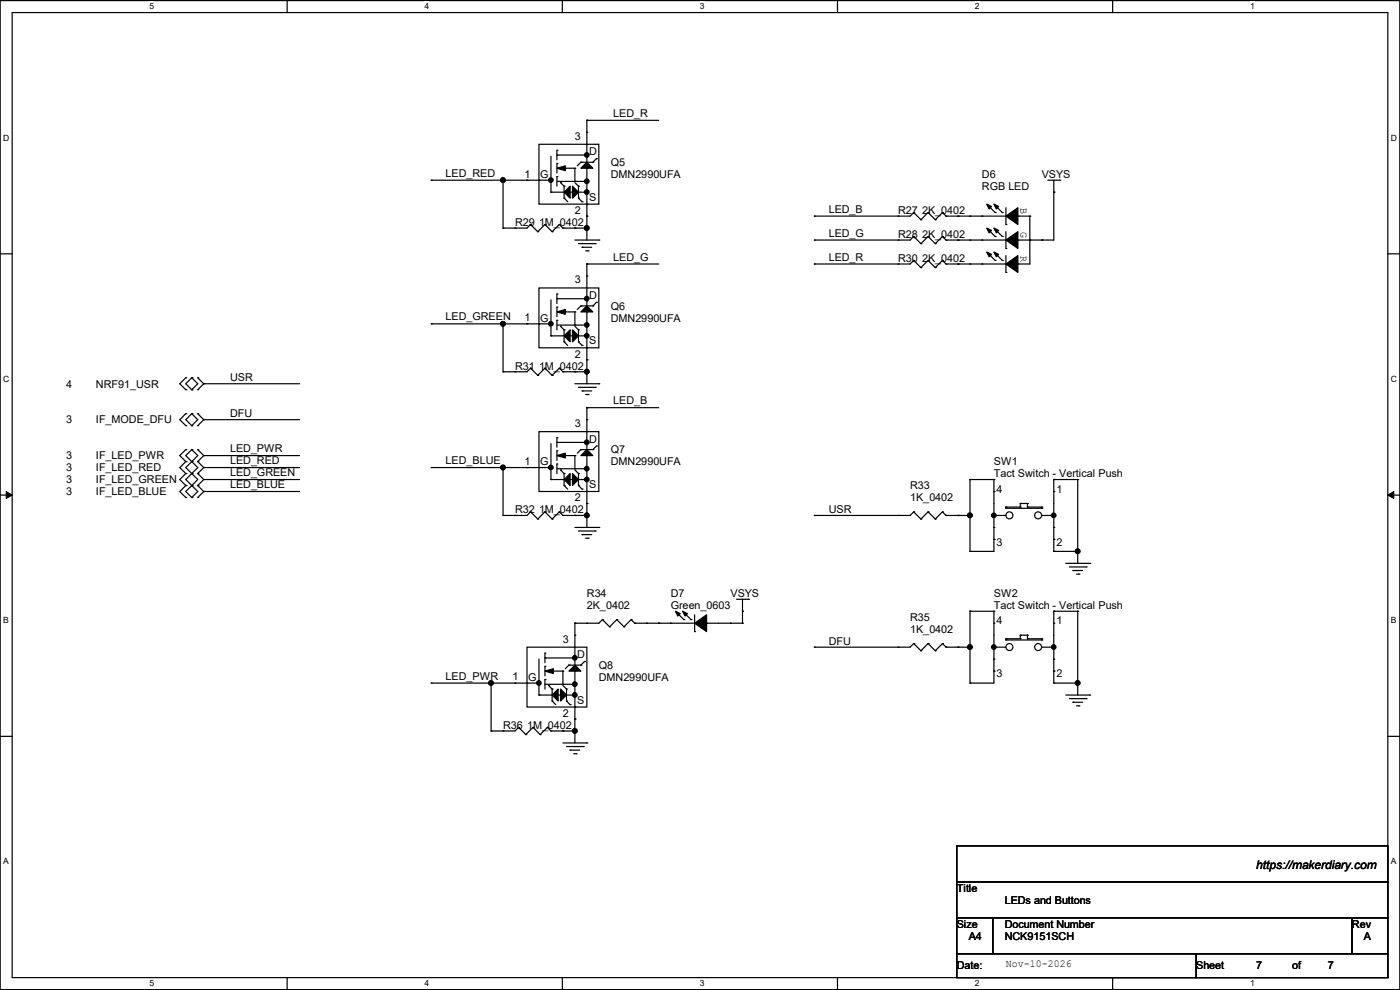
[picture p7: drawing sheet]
<svg xmlns="http://www.w3.org/2000/svg" width="297mm" height="210mm" viewBox="0 0 297 210" stroke-linecap="round" stroke-linejoin="round" font-family="sans-serif">
<path d="M0 .1h297v209.8h-297zM2.6 2.7h291.8v204.7h-291.8z" fill="none" stroke="#000" stroke-width=".25"/>
<g fill="#fff">
<path d="M31.7 .4h1v2h-1z"/>
<path d="M31.7 207.6h1v2h-1z"/>
</g>
<path d="M60.9 .1v2.6M60.9 207.4v2.5" fill="none" stroke="#000" stroke-width=".25"/>
<g fill="#fff">
<path d="M90.1 .4h1v2h-1z"/>
<path d="M90.1 207.6h1v2h-1z"/>
</g>
<path d="M119.3 .1v2.6M119.3 207.4v2.5" fill="none" stroke="#000" stroke-width=".25"/>
<g fill="#fff">
<path d="M148.5 .4h.9v2h-.9z"/>
<path d="M148.5 207.6h.9v2h-.9z"/>
</g>
<path d="M177.7 .1v2.6M177.7 207.4v2.5" fill="none" stroke="#000" stroke-width=".25"/>
<g fill="#fff">
<path d="M206.8 .4h1v2h-1z"/>
<path d="M206.8 207.6h1v2h-1z"/>
</g>
<path d="M236.1 .1v2.6M236.1 207.4v2.5" fill="none" stroke="#000" stroke-width=".25"/>
<g fill="#fff">
<path d="M265.2 .4h1v2h-1z"/>
<path d="M265.2 207.6h1v2h-1z"/>
<path d="M.7 28.2h1.2v2h-1.2z"/>
<path d="M295.1 28.2h1.2v2h-1.2z"/>
<path d="M.7 79.4h1.2v2h-1.2z"/>
<path d="M295.1 79.4h1.2v2h-1.2z"/>
</g>
<path d="M0 53.8h2.6M294.4 53.8h2.6" fill="none" stroke="#000" stroke-width=".25"/>
<g fill="#fff">
<path d="M.7 130.6h1.2v2h-1.2z"/>
<path d="M295.1 130.6h1.1v2h-1.1z"/>
</g>
<path d="M0 105h2.6M294.4 105h2.6" fill="none" stroke="#000" stroke-width=".25"/>
<path d="M1.3 104.3l1.3 .7-1.3 .7zM294.4 105l1.3-.7v1.4z" fill="#000" stroke="#000" stroke-width=".21"/>
<g fill="#fff">
<path d="M.7 181.8h1.2v2h-1.2z"/>
<path d="M295.1 181.8h1.1v2h-1.1z"/>
</g>
<g fill="none" stroke="#000" stroke-width=".25">
<path d="M91.5 38.2h.1M91.5 38.2h25.4M106.7 38.2h.1M106.7 38.2v10.2M111.8 38.2h.1M114.3 30.6h12.7v12.7h-12.7zM114.3 38.2h.1M116.9 38.2h.1M116.9 33.1v7.7M118.2 37.5h.1M118.2 34.7h.1M118.2 31.9h.1"/>
<path d="M118.2 32.9h.1M118.2 31.9v2M118.2 34.7v2M118.2 37.5v2M118.2 38.5h6.3M118.2 32.9h6.3M118.9 38.7h.1M118.9 38.7l.8 .8M119.4 35.7h2.6M119.7 39.5h.1M119.7 39.5v2.5M122 35.7h.1"/>
<path d="M122 38.5h.1M122 35.7v2.8M122 38.7l.7 .8M122.7 39.5h.1M122.7 39.5v2.5M123.2 34.4h.1M123.2 34.4h2.6M123.2 34.4l-.7 .8M124.5 38.5h.1M124.5 35.7h.1M124.5 32.9h.1M124.5 28.1h.1"/>
<path d="M124.5 25.5h.1M124.5 25.5v8.9M124.5 35.7v15.2M124.5 25.5h15.2M125.8 34.4h.1M126.5 33.7h.1M126.5 33.7l-.7 .7M222.3 38.2h2.5M223.6 38.2v12.7h-7.7M224.8 38.2h.1M106.7 48.4h.1M109.3 48.4h.1"/>
<path d="M112.6 47.6h.1M112.6 47.6l-.8 .8h-5.1M112.6 47.6l1.5 1.5M114.1 49.1h.1M115.6 47.6h.1M115.6 47.6l-1.5 1.5M115.6 47.6l1.5 1.5M116.9 40.8h.1M116.9 40.8h2.8M117.1 49.1h.1M118.7 47.6h.1M118.7 47.6l-1.6 1.5"/>
<path d="M118.7 47.6l.7 .8M119.4 48.4h.1M119.4 48.4h5.1M119.7 40.8h.1M119.7 42h.1M119.7 42l.7 .8M120.9 40.8h1.3M122 48.4h.1M122 50.9h5M122.2 40.8h.1M122.7 42h.1M122.7 51.7h3.6"/>
<path d="M122.7 40.8h1.8M122.7 42l.8 .8M123.5 52.5h.1M123.5 42.8h.1M123.5 52.5h2M124.2 53.2h.6M124.5 40.8h.1M124.5 43.3h.1M124.5 45.8h.1M124.5 58.5h.1M124.5 48.4h.1M124.5 56h.1"/>
<path d="M124.5 56v8.9M124.5 56h15.2M124.8 53.2h.1M126.3 51.7h.1M127 50.9h.1M172.8 45.8h.1M172.8 50.9h.1M172.8 56h.1M190.5 45.8h.1M190.5 50.9h.1M190.5 56h.1M193.8 45.1h.1"/>
<path d="M193.8 50.2h.1M193.8 55.2h.1M193.8 50.2l-.7 .7h-20.3M193.8 45.1l-.7 .7h-20.3M193.8 45.1l1.6 1.5M193.8 55.2l-.7 .8h-20.3M193.8 50.2l1.6 1.5M193.8 55.2l1.6 1.6M195.4 46.6h.1M195.4 51.7h.1M195.4 56.8h.1M196.9 45.1h.1"/>
<path d="M196.9 50.2h.1M196.9 55.2h.1M196.9 45.1l-1.5 1.5M196.9 45.1l1.5 1.5M196.9 50.2l-1.5 1.5M196.9 50.2l1.5 1.5M196.9 55.2l-1.5 1.6M196.9 55.2l1.5 1.6M198.4 46.6h.1M198.4 51.7h.1M198.4 56.8h.1M199.9 45.1h.1"/>
<path d="M199.9 50.2h.1M199.9 55.2h.1M199.9 45.1l-1.5 1.5M199.9 45.1l.8 .7M199.9 50.2l-1.5 1.5M199.9 50.2l.8 .7M199.9 55.2l-1.5 1.6M199.9 55.2l.8 .8M200.7 45.8h.1M200.7 50.9h.1M200.7 56h.1M200.7 50.9h12.7"/>
<path d="M200.7 45.8h12.7M200.7 56h12.7M203.2 45.8h.1M203.2 50.9h.1M203.2 56h.1M205.8 56h.1M205.8 50.9h.1M205.8 45.8h.1M208.3 56h.1M208.3 50.9h.1M208.3 45.8h.1M209.6 53.7l1.5 1.5"/>
<path d="M209.6 48.6l1.5 1.6M209.6 43.6l1.5 1.5M211.1 55.2h.1M211.1 50.2h.1M211.1 45.1h.1M211.1 53.7l1.5 1.5M211.1 48.6l1.5 1.6M211.1 43.6l1.5 1.5M212.6 55.2h.1M212.6 50.2h.1M212.6 45.1h.1M213.4 57.8h.1"/>
<path d="M213.4 52.7h.1M213.4 47.6h.1M213.4 44.1v3.5M213.4 49.1v3.6M213.4 54.2v3.6M215.9 56h.1M215.9 50.9h.1M215.9 45.8h.1M215.9 45.8h2.6M218.5 50.9h.1M218.5 45.8h.1M218.5 45.8v10.2h-2.6"/>
<path d="M221 50.9h.1M223.6 40.8h.1M91.5 68.7h.1M91.5 68.7h25.4M106.7 78.9h.1M106.7 68.7h.1M106.7 68.7v10.2M109.3 78.9h.1M111.8 68.7h.1M112.6 78.1h.1M112.6 78.1l-.8 .8h-5.1M112.6 78.1l1.5 1.5"/>
<path d="M114.1 79.6h.1M114.3 61.1h12.7v12.7h-12.7zM114.3 68.7h.1M115.6 78.1h.1M115.6 78.1l-1.5 1.5M115.6 78.1l1.5 1.5M116.9 68.7h.1M116.9 71.2h.1M116.9 63.6v7.6M116.9 71.2h2.8M117.1 79.6h.1M118.2 67.9h.1"/>
<path d="M118.2 65.2h.1M118.2 62.4h.1M118.2 63.4h.1M118.2 62.4v2M118.2 65.2v2M118.2 67.9v2.1M118.2 69h6.3M118.2 63.4h6.3M118.7 78.1h.1M118.7 78.1l-1.6 1.5M118.7 78.1l.7 .8M118.9 69.2h.1"/>
<path d="M118.9 69.2l.8 .8M119.4 78.9h.1M119.4 66.2h2.6M119.4 78.9h5.1M119.7 71.2h.1M119.7 70h.1M119.7 72.5h.1M119.7 70v2.5M119.7 72.5l.7 .8M120.9 71.2h1.3M122 66.2h.1M122 69h.1"/>
<path d="M122 78.9h.1M122 66.2v2.8M122 69.2l.7 .8M122.2 71.2h.1M122.7 70h.1M122.7 72.5h.1M122.7 70v2.5M122.7 71.2h1.8M122.7 72.5l.8 .8M123.2 64.9h.1M123.2 64.9h2.6M123.2 64.9l-.7 .8"/>
<path d="M123.5 73.3h.1M124.5 69h.1M124.5 66.2h.1M124.5 63.4h.1M124.5 71.2h.1M124.5 73.8h.1M124.5 76.3h.1M124.5 78.9h.1M124.5 66.2v15.2M125.8 64.9h.1M126.5 64.1h.1M126.5 64.1l-.7 .8"/>
<path d="M39.4 80.1h.1M39.4 82.7h.1M39.4 87.8h.1M39.4 90.3h.1M39.4 95.4h.1M39.4 97.9h.1M39.4 80.1l-1.3 1.3 1.3 1.3M39.4 87.8l-1.3 1.2 1.3 1.3M39.4 95.4l-1.3 1.2 1.3 1.3M39.4 97.9l-1.3 1.3 1.3 1.3M40.7 82.7h.1M40.7 80.1h.1"/>
<path d="M40.7 90.3h.1M40.7 87.8h.1M40.7 97.9h.1M40.7 95.4h.1M40.7 80.1l-1.3 1.3 1.3 1.3M40.7 80.1l1.3 1.3-1.3 1.3M40.7 87.8l-1.3 1.2 1.3 1.3M40.7 87.8l1.3 1.2-1.3 1.3M40.7 95.4l-1.3 1.2 2.6 2.6-2.6 2.5 2.6 2.6-1.3 1.2M40.7 95.4l1.3 1.2-2.6 2.6 2.6 2.5-2.6 2.6 1.3 1.2M42 80.1h.1M42 82.7h.1"/>
<path d="M42 87.8h.1M42 90.3h.1M42 95.4h.1M42 97.9h.1M42 80.1l1.2 1.3M42 87.8l1.2 1.2M42 95.4l1.2 1.2M42 97.9l1.2 1.3M43.2 81.4h.1M43.2 89h.1M43.2 96.6h.1M43.2 99.2h.1"/>
<path d="M43.2 81.4h20.3M43.2 81.4l-1.2 1.3M43.2 89l-1.2 1.3M43.2 96.6l-1.2 1.3M43.2 99.2l-1.2 1.3M43.2 99.2h20.3M43.2 96.6h20.3M43.2 89h20.3M91.5 99.2h.1M91.5 99.2h25.4M106.7 99.2h.1M106.7 99.2v10.1"/>
<path d="M111.8 99.2h.1M114.3 91.6h12.7v12.7h-12.7zM114.3 99.2h.1M116.9 99.2h.1M116.9 94.1v7.6M118.2 98.4h.1M118.2 95.6h.1M118.2 92.8h.1M118.2 93.9h.1M118.2 92.8v2.1M118.2 95.6v2.1M118.2 98.4v2.1"/>
<path d="M118.2 99.4h6.3M118.2 93.9h6.3M118.9 99.7h.1M118.9 99.7l.8 .8M119.4 96.6h2.6M122 96.6h.1M122 99.4h.1M122 81.4h5M122 96.6v2.8M122 99.7l.7 .8M122.7 82.2h3.6M123.2 95.4h.1"/>
<path d="M123.2 95.4h2.6M123.2 95.4l-.7 .7M123.5 82.9h.1M123.5 82.9h2M124.2 83.7h.6M124.5 99.4h.1M124.5 96.6h.1M124.5 93.9h.1M124.5 89h.1M124.5 86.5h.1M124.5 86.5v8.9M124.5 96.6v15.3"/>
<path d="M124.5 86.5h15.2M124.8 83.7h.1M125.8 95.4h.1M126.3 82.2h.1M126.5 94.6h.1M126.5 94.6l-.7 .8M127 81.4h.1M39.4 100.5h.1M39.4 103h.1M39.4 105.5h.1M39.4 100.5l-1.3 1.2 1.3 1.3M39.4 103l-1.3 1.3 1.3 1.2"/>
<path d="M40.7 100.5h.1M40.7 103h.1M40.7 105.5h.1M42 100.5h.1M42 103h.1M42 105.5h.1M42 100.5l1.2 1.2M42 103l1.2 1.3M43.2 101.7h.1M43.2 104.3h.1M43.2 101.7l-1.2 1.3M43.2 104.3l-1.2 1.2"/>
<path d="M43.2 101.7h20.3M43.2 104.3h20.3M106.7 109.3h.1M109.3 109.3h.1M112.6 108.6h.1M112.6 108.6l-.8 .7h-5.1M112.6 108.6l1.5 1.5M114.1 110.1h.1M115.6 108.6h.1M115.6 108.6l-1.5 1.5M115.6 108.6l1.5 1.5M116.9 101.7h.1"/>
<path d="M116.9 101.7h2.8M117.1 110.1h.1M118.7 108.6h.1M118.7 108.6l-1.6 1.5M118.7 108.6l.7 .7M119.4 109.3h.1M119.4 109.3h5.1M119.7 101.7h.1M119.7 100.5h.1M119.7 103h.1M119.7 100.5v2.5M119.7 103l.7 .8"/>
<path d="M120.9 101.7h1.3M122 109.3h.1M122 111.9h5M122.2 101.7h.1M122.7 100.5h.1M122.7 103h.1M122.7 112.6h3.6M122.7 100.5v2.5M122.7 101.7h1.8M122.7 103l.8 .8M123.5 113.4h.1M123.5 103.8h.1"/>
<path d="M123.5 113.4h2M124.2 114.2h.6M124.5 101.7h.1M124.5 104.3h.1M124.5 106.8h.1M124.5 109.3h.1M124.8 114.2h.1M126.3 112.6h.1M127 111.9h.1M172.8 109.3h.1M190.5 109.3h.1M193.8 108.6h.1"/>
<path d="M193.8 108.6l-.7 .7h-20.3M193.8 108.6l1.6 1.5M195.4 110.1h.1M196.9 108.6h.1M196.9 108.6l-1.5 1.5M196.9 108.6l1.5 1.5M198.4 110.1h.1M199.9 108.6h.1M199.9 108.6l-1.5 1.5M199.9 108.6l.8 .7M200.7 109.3h.1M200.7 109.3h5.1"/>
<path d="M203.2 109.3h.1M205.8 101.7h.1M205.8 117h.1M205.8 109.3h.1M205.8 101.7h5.1M205.8 101.7v15.3M210.9 109.3h.1M210.9 111.9h.1M210.9 104.3h.1M210.9 114.4h.1M210.9 101.7h.1M210.9 109.3h2.5"/>
<path d="M210.9 101.7v15.3h-5.1M213.4 107.8h.1M213.4 107.6h.1M213.4 107.6v.2M213.4 107.8h7.6M213.4 107.6h3.1M216.5 107.6h.1M216.5 106.8h.1M216.5 106.8v.8M216.5 106.8h1.5M218 106.8h.1M218 107.6h.1"/>
<path d="M218 106.8v.8M218 107.6h3M221 107.6h.1M221 107.8h.1M221 109.3h2.6M221 107.6v.2M223.6 109.3h.1M223.6 111.9h.1M223.6 104.3h.1M223.6 114.4h.1M223.6 101.7h.1M223.6 117h.1"/>
<path d="M223.6 101.7v15.3M223.6 101.7h5M223.6 117h5M226.1 119.5h5.1M228.6 101.7h.1M228.6 117h.1M228.6 101.7v17.8M231.2 119.5h.1M111.8 137.3h12.7v12.7h-12.7zM114.3 139.8v7.6M115.6 138.6h.1M115.6 139.6h.1"/>
<path d="M115.6 138.6v2M115.6 139.6h6.4M122 139.6h.1M122 134.7h.1M122 132.2h.1M122 132.2v8.9M124.5 132.2h.1M127.8 131.4h.1M127.8 131.4l-.8 .8h-5M127.8 131.4l1.5 1.6M129.3 133h.1M130.9 131.4h.1"/>
<path d="M130.9 131.4l-1.6 1.6M130.9 131.4l1.5 1.6M132.4 133h.1M133.9 131.4h.1M133.9 131.4l-1.5 1.6M133.9 131.4l.8 .8M134.7 132.2h.1M134.7 132.2h12.7M137.2 132.2h.1M139.7 132.2h.1M142.3 132.2h.1M143.6 129.9l1.5 1.5"/>
<path d="M145.1 131.4h.1M145.1 129.9l1.5 1.5M146.6 131.4h.1M147.4 134h.1M147.4 130.4v3.6M149.9 132.2h.1M149.9 132.2h7.6M155 132.2h.1M156.3 127.1h2.5M157.5 129.7h.1M157.5 132.2h.1M157.5 127.1v5.1"/>
<path d="M158.8 127.1h.1M172.8 137.3h.1M190.5 137.3h.1M193.8 136.5h.1M193.8 136.5l-.7 .8h-20.3M193.8 136.5l1.6 1.5M195.4 138h.1M196.9 136.5h.1M196.9 136.5l-1.5 1.5M196.9 136.5l1.5 1.5M198.4 138h.1M199.9 136.5h.1"/>
<path d="M199.9 136.5l-1.5 1.5M199.9 136.5l.8 .8M200.7 137.3h.1M200.7 137.3h5.1M203.2 137.3h.1M205.8 129.7h.1M205.8 137.3h.1M205.8 129.7v15.2M205.8 129.7h5.1M210.9 137.3h.1M210.9 139.8h.1M210.9 132.2h.1"/>
<path d="M210.9 129.7h.1M210.9 137.3h2.5M210.9 129.7v15.2h-5.1M213.4 135.8h.1M213.4 135.5h.1M213.4 135.5v.3M213.4 135.8h7.6M213.4 135.5h3.1M216.5 135.5h.1M216.5 134.7h.1M216.5 134.7v.8M216.5 134.7h1.5"/>
<path d="M218 134.7h.1M218 135.5h.1M218 135.5h3M218 134.7v.8M221 135.5h.1M221 135.8h.1M221 137.3h2.6M221 135.5v.3M223.6 137.3h.1M223.6 139.8h.1M223.6 132.2h.1M223.6 129.7h.1"/>
<path d="M223.6 129.7v15.2M223.6 129.7h5M226.9 120.3h3.5M227.6 121h.1M227.6 121h2.1M228.4 121.8h.5M228.6 129.7h.1M228.6 129.7v17.7M228.9 121.8h.1M230.4 120.3h.1M0 156.2h2.6M91.5 144.9h.1"/>
<path d="M91.5 144.9h22.8M104.2 155.1h.1M104.2 144.9h.1M104.2 144.9v10.2M106.7 155.1h.1M109.3 144.9h.1M110 154.3h.1M110 154.3l-.7 .8h-5.1M110 154.3l1.5 1.5M111.5 155.8h.1M111.8 144.9h.1M113.1 154.3h.1"/>
<path d="M113.1 154.3l-1.6 1.5M113.1 154.3l1.5 1.5M114.3 144.9h.1M114.3 147.4h.1M114.3 147.4h2.8M114.6 155.8h.1M115.6 144.1h.1M115.6 141.4h.1M115.6 141.4v2M115.6 144.1v2.1M115.6 145.2h6.4M116.1 154.3h.1"/>
<path d="M116.1 154.3l-1.5 1.5M116.1 154.3l.8 .8M116.4 145.4h.1M116.4 145.4l.7 .8M116.9 155.1h.1M116.9 142.4h2.5M116.9 155.1h5.1M117.1 147.4h.1M117.1 146.2h.1M117.1 148.7h.1M117.1 146.2v2.5M117.1 148.7l.8 .8"/>
<path d="M118.4 147.4h1.3M119.4 142.4h.1M119.4 145.2h.1M119.4 155.1h.1M119.4 157.6h5.1M119.4 142.4v2.8M119.4 145.4l.8 .8M119.7 147.4h.1M120.2 146.2h.1M120.2 148.7h.1M120.2 147.4h1.8M120.2 158.4h3.5"/>
<path d="M120.2 148.7l.7 .8M120.2 146.2v2.5M120.7 141.1h.1M120.7 141.1h2.5M120.7 141.1l-.8 .8M120.9 159.1h.1M120.9 149.5h.1M120.9 159.1h2.1M121.7 159.9h.5M122 145.2h.1M122 142.4h.1M122 147.4h.1"/>
<path d="M122 150h.1M122 152.5h.1M122 155.1h.1M122 142.4v15.2M122.2 159.9h.1M123.2 141.1h.1M123.7 158.4h.1M124 140.3h.1M124 140.3l-.8 .8M124.5 157.6h.1M205.8 144.9h.1M210.9 142.4h.1"/>
<path d="M223.6 142.4h.1M223.6 144.9h.1M223.6 144.9h5M226.1 147.4h5.1M226.9 148.2h3.5M227.6 149h.1M227.6 149h2.1M228.4 149.7h.5M228.6 144.9h.1M228.9 149.7h.1M230.4 148.2h.1M231.2 147.4h.1"/>
<path d="M294.4 156.2h2.6M203 179.5h91.4v7.6h-91.4zM203 187.1h91.4v7.6h-91.4zM203 194.7h7.6v7.6h-7.6zM210.6 194.7h76.2v7.6h-76.2zM286.8 194.7h7.6v7.6h-7.6zM203 202.3h50.8v5.1h-50.8zM253.8 202.3h40.6v5.1h-40.6z"/>
<circle cx="214.1" cy="109.3" r=".74"/>
<circle cx="220.2" cy="109.3" r=".74"/>
<circle cx="214.1" cy="137.3" r=".74"/>
<circle cx="220.2" cy="137.3" r=".74"/>
</g>
<g fill="#000" stroke="#000" stroke-width=".25">
<path d="M118.2 35.7l1.7-.5v1zM121.5 39.5l1.2 1.3-1.2 1.2zM124.5 34.4l1.3 1.3h-2.6zM120.9 39.5v2.5l-1.2-1.2zM118.2 66.2l1.7-.5v1zM119.7 71.2l1.2-1.2v2.5zM121.5 70l1.2 1.2-1.2 1.3zM124.5 64.9l1.3 1.3h-2.6zM118.2 96.6l1.7-.5v1.1zM124.5 95.4l1.3 1.2h-2.6zM120.9 100.5v2.5l-1.2-1.3zM121.5 100.5l1.2 1.2-1.2 1.3z"/>
<path d="M115.6 142.4l1.8-.5v1zM118.4 146.2v2.5l-1.3-1.3zM118.9 146.2l1.3 1.2-1.3 1.3zM122 141.1l1.2 1.3h-2.5z"/>
<path d="M209.3 53.5l1.1 .5-.6 .5z" fill-rule="evenodd"/>
<path d="M209.3 48.4l1.1 .5-.6 .5z" fill-rule="evenodd"/>
<path d="M209.3 43.3l1.1 .5-.6 .5z" fill-rule="evenodd"/>
<path d="M210.9 53.5l1 .5-.5 .5z" fill-rule="evenodd"/>
<path d="M210.9 48.4l1 .5-.5 .5z" fill-rule="evenodd"/>
<path d="M210.9 43.3l1 .5-.5 .5z" fill-rule="evenodd"/>
<path d="M213.4 56l2.5-1.8v3.6z" fill-rule="evenodd"/>
<path d="M213.4 50.9l2.5-1.8v3.6z" fill-rule="evenodd"/>
<path d="M213.4 45.8l2.5-1.7v3.5z" fill-rule="evenodd"/>
<path d="M143.3 129.7l1 .5-.5 .5z" fill-rule="evenodd"/>
<path d="M144.8 129.7l1 .5-.5 .5z" fill-rule="evenodd"/>
<path d="M147.4 132.2l2.5-1.8v3.6z" fill-rule="evenodd"/>
<circle cx="106.7" cy="38.2" r=".49"/>
<circle cx="116.9" cy="38.2" r=".49"/>
<circle cx="124.5" cy="32.9" r=".49"/>
<circle cx="124.5" cy="38.5" r=".49"/>
<circle cx="124.5" cy="48.4" r=".49"/>
<circle cx="124.5" cy="40.7" r=".49"/>
<circle cx="106.7" cy="68.7" r=".49"/>
<circle cx="116.9" cy="68.7" r=".49"/>
<circle cx="124.5" cy="63.4" r=".49"/>
<circle cx="124.5" cy="71.2" r=".49"/>
<circle cx="124.5" cy="68.9" r=".49"/>
<circle cx="124.5" cy="78.8" r=".49"/>
<circle cx="106.7" cy="99.2" r=".49"/>
<circle cx="116.9" cy="99.2" r=".49"/>
<circle cx="124.5" cy="93.8" r=".49"/>
<circle cx="124.5" cy="99.4" r=".49"/>
<circle cx="124.5" cy="101.7" r=".49"/>
<circle cx="124.5" cy="109.3" r=".49"/>
<circle cx="205.8" cy="109.3" r=".49"/>
<circle cx="210.8" cy="109.3" r=".49"/>
<circle cx="223.5" cy="109.3" r=".49"/>
<circle cx="228.6" cy="116.9" r=".49"/>
<circle cx="121.9" cy="139.6" r=".49"/>
<circle cx="205.8" cy="137.3" r=".49"/>
<circle cx="210.8" cy="137.3" r=".49"/>
<circle cx="223.5" cy="137.3" r=".49"/>
<circle cx="104.2" cy="144.9" r=".49"/>
<circle cx="114.3" cy="144.9" r=".49"/>
<circle cx="121.9" cy="155" r=".49"/>
<circle cx="121.9" cy="147.4" r=".49"/>
<circle cx="121.9" cy="145.1" r=".49"/>
<circle cx="228.6" cy="144.9" r=".49"/>
</g>
<text font-size="2.5" x="266.5" y="184.3">https://makerdiary.com</text>
<g font-size="2.3">
<text x="122" y="29.6">3</text>
<text x="130.1" y="24.8">LED_R</text>
<text x="125" y="32.9">D</text>
<text x="129.6" y="35.2">Q5</text>
<text x="94.5" y="37.5">LED_RED</text>
<text x="111.3" y="37.7">1</text>
<text x="114.6" y="37.8">G</text>
<text x="129.6" y="37.8">DMN2990UFA</text>
<text x="208.3" y="37.8">D6</text>
<text x="208.3" y="40.3">RGB LED</text>
<text x="221" y="37.8">VSYS</text>
<text x="109.3" y="47.9">R29 1M_0402</text>
<text x="122" y="45.4">2</text>
<text x="125" y="42.6">S</text>
<text x="175.8" y="45.1">LED_B</text>
<text x="190.5" y="45.4">R27 2K_0402</text>
<text x="216.5" y="44.1" transform="rotate(90 216.5 44.1)">B</text>
<text x="175.8" y="50.2">LED_G</text>
<text x="190.5" y="50.5">R28 2K_0402</text>
<text x="216.5" y="49.1" transform="rotate(90 216.5 49.1)">G</text>
<text x="130.1" y="55.3">LED_G</text>
<text x="175.8" y="55.3">LED_R</text>
<text x="190.5" y="55.5">R30 2K_0402</text>
<text x="216.5" y="54.2" transform="rotate(90 216.5 54.2)">R</text>
<text x="122" y="60.1">3</text>
<text x="125" y="63.4">D</text>
<text x="129.6" y="65.7">Q6</text>
<text x="94.5" y="68">LED_GREEN</text>
<text x="111.3" y="68.2">1</text>
<text x="114.6" y="68.2">G</text>
<text x="129.6" y="68.2">DMN2990UFA</text>
<text x="122" y="75.9">2</text>
<text x="125" y="73.1">S</text>
<text x="14" y="82.2">4</text>
<text x="20.4" y="82.2">NRF91_USR</text>
<text x="48.8" y="80.9">USR</text>
<text x="109.3" y="78.4">R31 1M_0402</text>
<text x="14" y="89.8">3</text>
<text x="20.4" y="89.8">IF_MODE_DFU</text>
<text x="48.8" y="88.5">DFU</text>
<text x="130.1" y="85.8">LED_B</text>
<text x="48.8" y="95.9">LED_PWR</text>
<text x="122" y="90.6">3</text>
<text x="125" y="93.9">D</text>
<text x="14" y="97.5">3</text>
<text x="14" y="100">3</text>
<text x="20.4" y="97.5">IF_LED_PWR</text>
<text x="20.4" y="100">IF_LED_RED</text>
<text x="48.8" y="98.5">LED_RED</text>
<text x="48.8" y="101">LED_GREEN</text>
<text x="94.5" y="98.5">LED_BLUE</text>
<text x="111.3" y="98.6">1</text>
<text x="114.6" y="98.7">G</text>
<text x="129.6" y="96.2">Q7</text>
<text x="129.6" y="98.7">DMN2990UFA</text>
<text x="210.9" y="98.7">SW1</text>
<text x="210.9" y="101.3">Tact Switch - Vertical Push</text>
<text x="14" y="102.5">3</text>
<text x="14" y="105.1">3</text>
<text x="20.4" y="102.5">IF_LED_GREEN</text>
<text x="20.4" y="105.1">IF_LED_BLUE</text>
<text x="48.8" y="103.5">LED_BLUE</text>
<text x="122" y="106.3">2</text>
<text x="125" y="103.5">S</text>
<text x="193.1" y="103.8">R33</text>
<text x="193.1" y="106.3">1K_0402</text>
<text x="211.4" y="104.5">4</text>
<text x="224.1" y="104.5">1</text>
<text x="109.3" y="108.9">R32 1M_0402</text>
<text x="175.8" y="108.8">USR</text>
<text x="211.4" y="115.7">3</text>
<text x="224.1" y="115.7">2</text>
<text x="124.5" y="126.7">R34</text>
<text x="124.5" y="129.2">2K_0402</text>
<text x="142.3" y="126.7">D7</text>
<text x="142.3" y="129.2">Green_0603</text>
<text x="155" y="126.7">VSYS</text>
<text x="193.1" y="131.7">R35</text>
<text x="210.9" y="126.7">SW2</text>
<text x="210.9" y="129.2">Tact Switch - Vertical Push</text>
<text x="119.4" y="136.3">3</text>
<text x="175.8" y="136.8">DFU</text>
<text x="193.1" y="134.3">1K_0402</text>
<text x="211.4" y="132.5">4</text>
<text x="224.1" y="132.5">1</text>
<text x="122.5" y="139.6">D</text>
<text x="127" y="141.9">Q8</text>
<text x="211.4" y="143.7">3</text>
<text x="224.1" y="143.7">2</text>
<text x="94.5" y="144.2">LED_PWR</text>
<text x="108.8" y="144.4">1</text>
<text x="112.1" y="144.4">G</text>
<text x="122.5" y="149.3">S</text>
<text x="127" y="144.4">DMN2990UFA</text>
<text x="106.7" y="154.6">R36 1M_0402</text>
<text x="119.4" y="152.1">2</text>
<text x="203" y="189.1">Title</text>
<text x="213.2" y="191.7">LEDs and Buttons</text>
<text x="203" y="196.8">Size</text>
<text x="213.1" y="196.8">Document Number</text>
<text x="286.8" y="196.8">Rev</text>
<text x="205.5" y="199.3">A4</text>
<text x="213.2" y="199.3">NCK9151SCH</text>
<text x="289.4" y="199.3">A</text>
<text x="203" y="205.7">Date:</text>
<text x="213.4" y="205.2">Nov-10-2026</text>
<text x="253.8" y="205.7">Sheet</text>
<text x="266.5" y="205.7">7</text>
<text x="274.1" y="205.7">of</text>
<text x="281.7" y="205.7">7</text>
</g>
<g font-size="1.8">
<text x="31.7" y="2">5</text>
<text x="90.1" y="2">4</text>
<text x="148.5" y="2">3</text>
<text x="206.8" y="2">2</text>
<text x="265.2" y="2">1</text>
<text x=".7" y="29.8">D</text>
<text x="295.1" y="29.8">D</text>
<text x=".7" y="81">C</text>
<text x="295.1" y="81">C</text>
<text x=".7" y="132.2">B</text>
<text x="295.1" y="132.2">B</text>
<text x=".7" y="183.4">A</text>
<text x="295.1" y="183.4">A</text>
<text x="31.7" y="209.3">5</text>
<text x="90.1" y="209.3">4</text>
<text x="148.5" y="209.3">3</text>
<text x="206.8" y="209.3">2</text>
<text x="265.2" y="209.3">1</text>
</g>
</svg>
